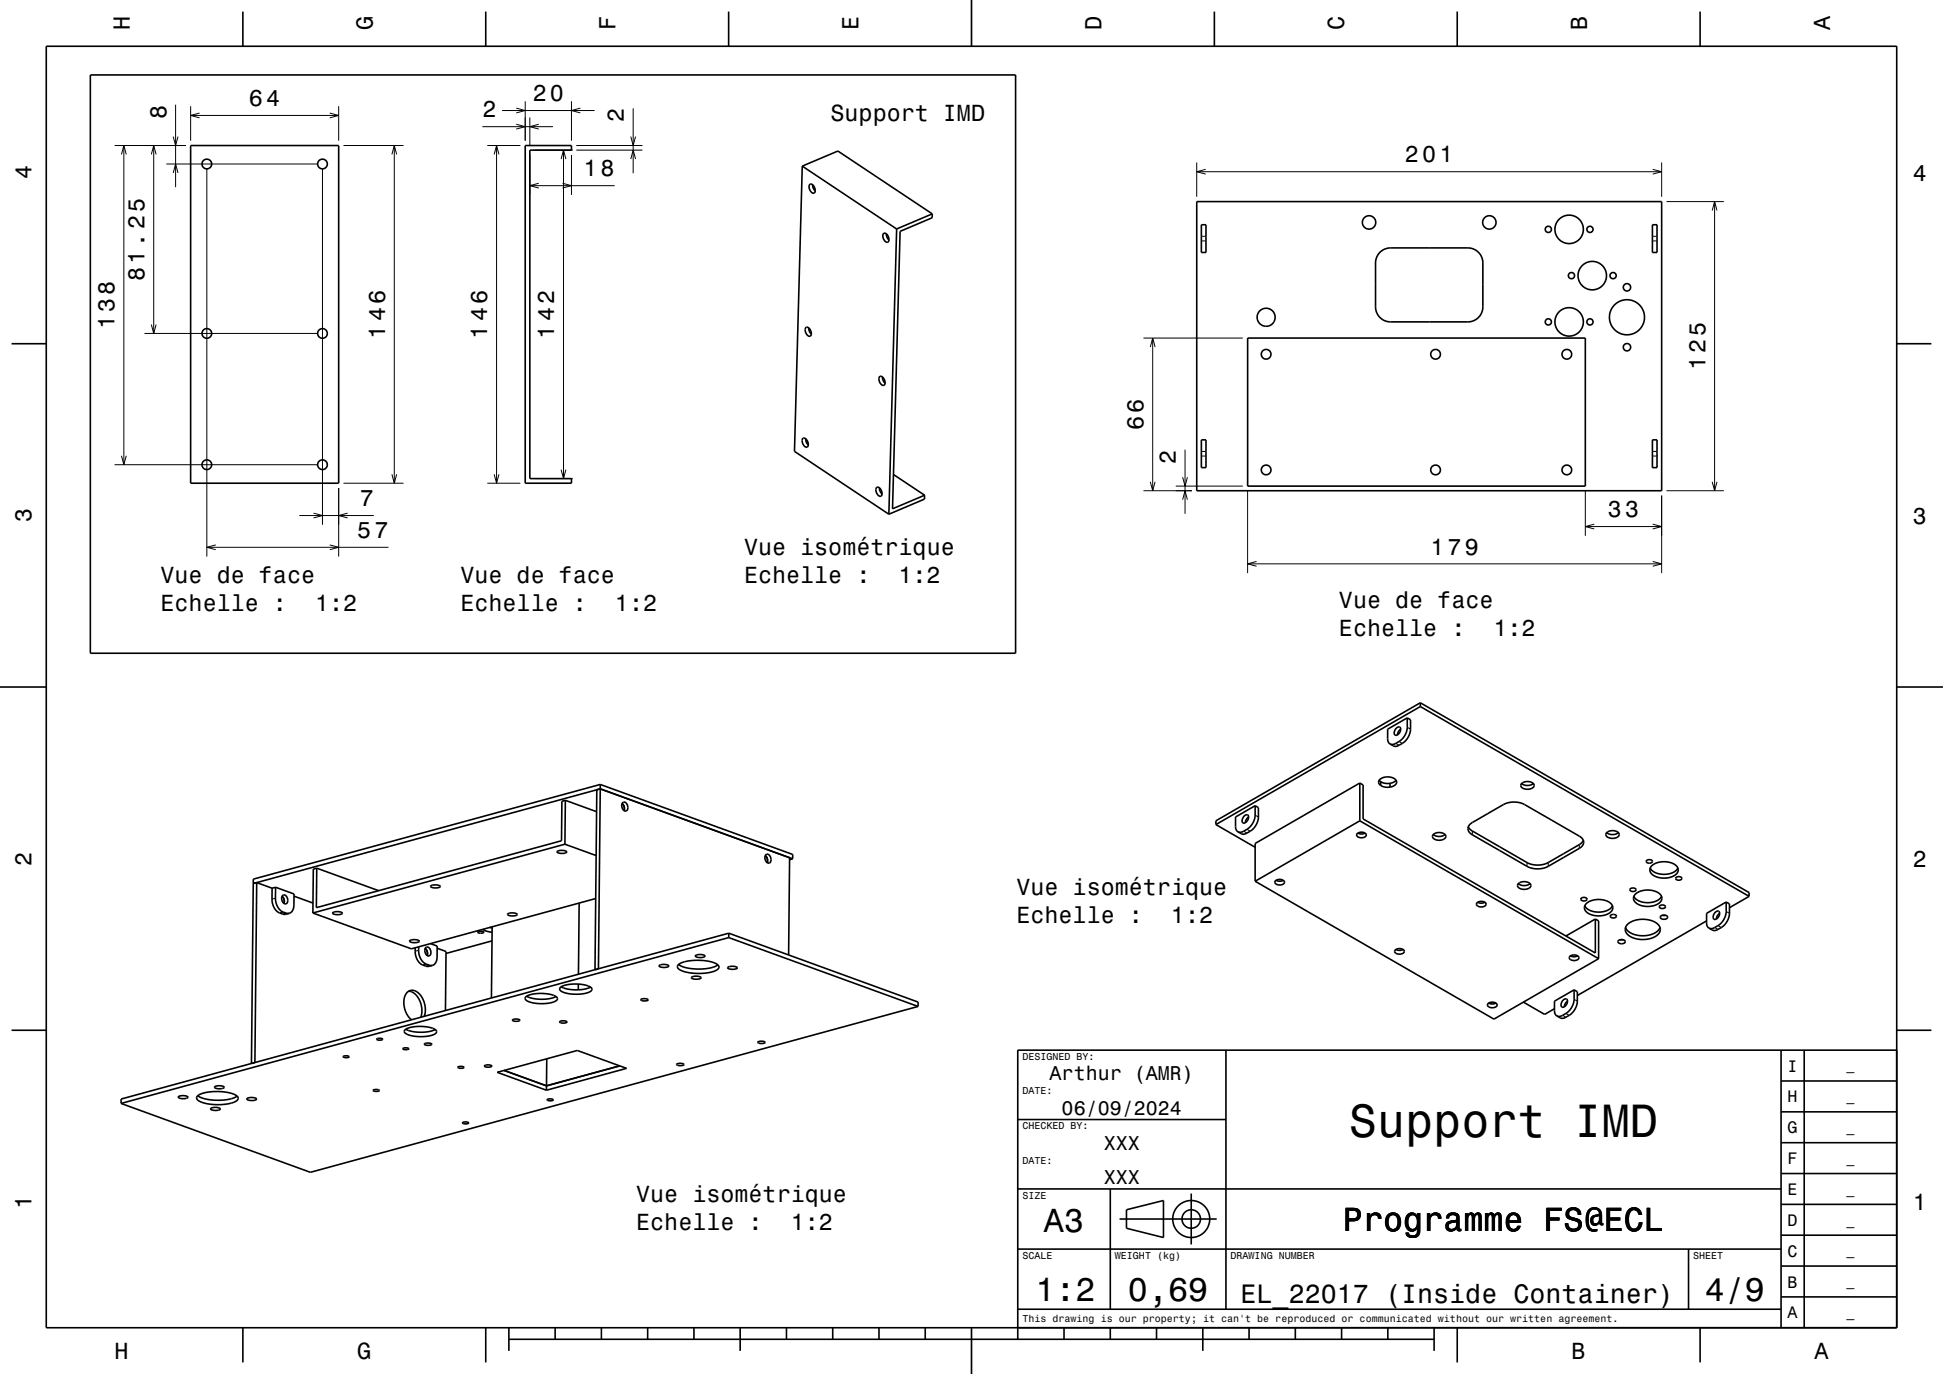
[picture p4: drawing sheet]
<svg xmlns="http://www.w3.org/2000/svg" width="420mm" height="297mm" viewBox="0 0 420 297" stroke-linecap="round" stroke-linejoin="round" font-family="sans-serif">
<g fill="none" stroke="#000" stroke-width=".22">
<path d="M24.8 31.5h15.4M26.3 33.4l.5-1.9 .5 1.9M26.8 31.5v69M32.7 33.4l.5-1.9 .5 1.9M33.2 31.5v40.6M36 35.5h32.7M37.4 29.5l.6 2 .5-2M37.4 37.4l.6-1.9 .5 1.9M38 22.6v17.9M41.2 23v7.4M41.2 25h32M43.1 24.4l-1.9 .6 1.9 .5"/>
<path d="M44.7 36.5v83.8M69.7 36.5v76.9M71.3 24.4l1.9 .6-1.9 .5M73.2 23v7.4M74.2 31.5h13M84.7 33.4l.5-1.9 .5 1.9M85.2 31.5v73M104.3 27.4h15.2M105.3 31.5h7.2M106.8 33.4l.5-1.9 .6 1.9M107.3 31.5v73M108.5 23.9h20"/>
<path d="M111.6 23.4l1.9 .5-1.9 .5M111.6 26.9l1.9 .5-1.9 .5M113.5 21.9v8.5M114.5 25.4v6M114.5 33.5v8.6M115.6 32.5h8.2M116.5 39.6l-2 .5 2 .5M116.5 26.9l-2 .5 2 .5M121.3 34.4l.5-1.9 .5 1.9M121.6 39.6l1.9 .5-1.9 .5M121.8 32.5v71M123.5 21.9v8.5"/>
<path d="M123.5 33.5v8.6M124.6 31.5h14.3M124.6 32.5h14.3M125.5 23.4l-2 .5 2 .5M136.4 34.4l.5-1.9 .5 1.9M136.4 29.5l.5 2 .5-2M136.9 23.4v14.1M258.7 35.1v7.4M258.7 37.1h100.5M260.6 36.6l-1.9 .5 1.9 .5M357.3 36.6l1.9 .5-1.9 .5M359.2 35.1v7.4"/>
<path d="M114.5 40.1h18.4M259.7 52.1h1M259.7 51.1h1M357.2 52.1h1M357.2 51.1h1M360.2 43.6h12.4M370.1 45.5l.5-1.9 .6 1.9M370.6 43.6v62.5M31.2 72.1h37.5M32.7 70.1l.5 2 .5-2M247.2 73.1h21.4M248.7 75l.5-1.9 .5 1.9"/>
<path d="M249.2 73.1v33M26.3 98.5l.5 2 .5-2M256.2 97.2v13.9M259.7 97.6h1M259.7 98.6h1M357.2 97.6h1M357.2 98.6h1M24.8 100.5h43.9M44.7 118.3h39.3M46.6 117.8l-1.9 .5 1.9 .5M64.7 111.4h16.1M67.8 110.9l1.9 .5-1.9 .6"/>
<path d="M71.3 117.8l1.9 .5-1.9 .5M73.2 105.5v14.8M74.2 104.5h13M75.1 110.9l-1.9 .5 1.9 .6M84.7 102.5l.5 2 .5-2M105.3 104.5h7.2M106.8 102.5l.5 2 .6-2M115.6 103.5h8.2M121.3 101.5l.5 2 .5-2M247.2 106.1h10.4M248.7 104.1l.5 2 .5-2M254.2 105.1h14.4"/>
<path d="M255.6 108l.6-1.9 .5 1.9M255.6 103.1l.6 2 .5-2M269.7 106.1v17.8M342.7 106.1v9.7M342.7 113.8h16.5M344.6 113.3l-1.9 .5 1.9 .5M357.3 113.3l1.9 .5-1.9 .5M359.2 107.1v16.8M360.2 106.1h12.4M370.1 104.1l.5 2 .6-2M269.7 121.9h89.5M271.6 121.4l-1.9 .5 1.9 .5"/>
<path d="M357.3 121.4l1.9 .5-1.9 .5M304.2 157.2l.7 .4M268.8 179.7l.7 .4M269.5 179.3l.8 .4M271.3 176.2l.7 .4M301.7 160.7l.7 .4M302.4 160.3l.7 .4M318.3 179.6v.8M59.5 194.2l-.7 .2M61.2 197.1l-.8 .2M61.8 197.4l-.7 .2M330.1 186.4v.9"/>
<path d="M334.7 186.4v.9M341.4 182.6v.8M373.1 197l.7 .4M90.5 205.4l-.8 .2M92.1 208.4l-.7 .2M92.8 208.6l-.8 .2M337.8 219.5l.7 .4M338.5 219.1l.7 .4M340.3 216l.7 .4M370.7 200.5l.7 .4M371.4 200.1l.7 .4"/>
</g>
<g fill="none" stroke="#000" stroke-width=".35">
<path d="M10 10h400v277h-400zM19.5 16.2h200v125h-200zM52.5 2.5v7.5M105 2.5v7.5M157.5 2.5v7.5M210 0v10M262.5 2.5v7.5M315 2.5v7.5M367.5 2.5v7.5M41.2 31.5h32v73h-32zM113.5 31.5h10v1h-9v71h9v1h-10zM173.4 35.9l20.4 13.6"/>
<path d="M173.4 35.9l-1.7 61.7 20.4 13.6M173.4 35.9l7.7-3.3 20.4 13.6M175 39.9a.97 .97 0 0 1 1.2 1.1 .54 .54 0 0 1-.3 .8 .54 .54 0 0 1-.7-.5l-.3-.9zM175.7 39.9l.1 .7 .4 .7M191 50.5a.97 .97 0 0 1 1.2 1.1 .54 .54 0 0 1-.4 .8 .54 .54 0 0 1-.7-.5l-.3-.7zM191.6 50.6l.1 .6 .5 .7M193.8 49.5l-1.7 61.7M201.5 46.2v.9l-6.9 2.9-1.7 60 7-3M201.5 46.2l-7.7 3.3M258.7 43.6h100.5v62.5h-100.5zM259.7 48.6h1v6h-1zM298.3 54.5l.8-.6 1.2-.3h17a3.3 3.3 0 0 1 3.2 3.2v9.5a3.2 3.2 0 0 1-3.2 3.3h-16.7a3.3 3.3 0 0 1-3.3-3.3l.1-9.8 .3-1.2z"/>
<path d="M357.2 48.6h1v6h-1zM2.5 74.3h7.5M174.2 70.8a1.11 1.11 0 0 1 1.2 1.5 .47 .47 0 0 1-.5 .4 .47 .47 0 0 1-.5-.3 1.36 1.36 0 0 1-.2-1.6zM174.8 70.9l.2 .7 .4 .6M269.7 73.1h73v32h-73zM410 74.3h7.5M173.5 94.8a1.13 1.13 0 0 1 1.2 1.6 .57 .57 0 0 1-.6 .2 .57 .57 0 0 1-.4-.5l-.3-.6zM174.2 94.8l.1 .8 .4 .6M174.6 95.5l-.3 .1M190.1 81.4a1.13 1.13 0 0 1 1.2 1.7 .56 .56 0 0 1-.7 .2 .56 .56 0 0 1-.4-.5l-.2-.7zM190.8 81.5l.1 .7 .4 .6M259.7 95.1h1v6h-1z"/>
<path d="M357.2 95.1h1v6h-1zM189.5 105.4a1.13 1.13 0 0 1 1.1 1.6 .56 .56 0 0 1-.6 .3 .56 .56 0 0 1-.4-.6l-.3-.6zM190.1 105.5l.1 .7 .5 .6M193.1 102.6l6.8 4.4M199.9 107l-.1 .9-7.7 3.3M0 148.5h10M301.8 157.5a.55 .55 0 0 1 .7-.4 .55 .55 0 0 1 .2 .8 1 1 0 0 1-1.2 .9l-.1-.7zM302.8 157.6l-.5 .5-.2 .7M304.2 155.2l.7 .4v2a3.9 3.9 0 0 1-1.8 3.1l-.7 .4a1.26 1.26 0 0 1-1.2 .1l-.7-.4M304.2 155.2v2a3.9 3.9 0 0 1-1.8 3.1l-.7 .4a1.26 1.26 0 0 1-1.2 .1M304.2 155.2l-4.2 2.4v2.1a1.23 1.23 0 0 0 .5 1.1M307 151.9l-44.2 25.5v.8"/>
<path d="M307 151.9l71.1 41v.9M307 151.9v.8M307 152.7l71.1 41.1M307 152.7l-44.2 25.5M410 148.5h10M122.2 173l-.7 .2-.1 8.5-53 14.5 .1-8.5M122.2 173l6.8 2.5M122.2 173l-.1 9.5M129.8 169.6l-75 20.4-.1 1M129.8 169.6l41.6 15.1-.1 .9M129.8 169.6l-.4 39.8-.8 .2 .4-38.9M134.5 173.7a1.38 1.38 0 0 1 .4 1.5 1.39 1.39 0 0 0-.4-1.5z"/>
<path d="M134.7 173.5a1.03 1.03 0 0 1 1 .6 1.03 1.03 0 0 1-.4 1.2 1.15 1.15 0 0 1-.6-1.8zM262.8 178.2l8.5 4.9M268.9 176.5a.55 .55 0 0 1 .7-.4 .55 .55 0 0 1 .3 .8 1 1 0 0 1-1.3 .9l-.1-.5zM269.9 176.6l-.5 .5-.2 .7M271.3 174.2v2a3.9 3.9 0 0 1-1.8 3.1l-.7 .4a1.24 1.24 0 0 1-1.2 .1M271.3 174.2l.7 .4v2a3.9 3.9 0 0 1-1.7 3.1l-.8 .4a1.26 1.26 0 0 1-1.2 .1l-.7-.4M271.3 174.2l-4.2 2.4v2.1a1.25 1.25 0 0 0 .5 1.1M293.9 177.4l-22.6 13.1M293.9 177.4l51.7 29.8M293.9 169.3l.8 .4v7.3l50.2 29v-7.3M293.9 169.3l-22.6 13v8.2M293.9 169.3v8.1"/>
<path d="M298.1 168.6l.4 .4M298.5 169.8a.9 .9 0 0 1-.5-1 .9 .9 0 0 1 .9-.7 2.39 2.39 0 0 1 3 .8 1.29 1.29 0 0 1-1.4 1.2M298.5 169.8l1 .4 1-.1M298.5 169l1 .3h1M298.5 169v.8M300.5 169.3v.8M301.8 168.6l-.5 .4-.8 .3M317.4 178.7l.9 .9 11.8 6.8a5.1 5.1 0 0 0 4.6 0l6.9-3.9 .7-.8M317.8 178.1l7.2-4.2a5.1 5.1 0 0 1 4.6 0l11.8 6.8a1.4 1.4 0 0 1 .9 1.4 1.4 1.4 0 0 1-.9 1.3l-6.7 3.9a5.1 5.1 0 0 1-4.6 0l-11.8-6.9a1.35 1.35 0 0 1-.5-2.3zM328.9 169.4a1.79 1.79 0 0 1 2.7 .4 1.67 1.67 0 0 1-2.9 0zM328.9 169.4a2.08 2.08 0 0 0 2.5 0M347.3 180a2.09 2.09 0 0 0 2.5 0"/>
<path d="M55.5 190.8l3.3 1.2M55.5 190.8l-.4 38.9-.7 .2 .3-38.9M55.5 190.8l-.8 .2M58.8 192v2.4a3.2 3.2 0 0 0 1.6 2.9l1 .4 1.1-.3M59.6 191.8l4 1.4-.1 2.8a1.58 1.58 0 0 1-1 1.4M59.6 191.8l-.1 2.4a3.2 3.2 0 0 0 1.7 2.9l.8 .3h.5M59.6 191.8l-.8 .2M61 193.7a1.39 1.39 0 0 1 .4 1.6M61.1 193.5a1.06 1.06 0 0 1 1.1 .6 1.06 1.06 0 0 1-.3 1.2 1.05 1.05 0 0 1-1-.6 1.05 1.05 0 0 1 .2-1.2zM63.6 193.7l4.1 1.5M68.5 187.7l-.8 .2-.1 9.5M68.5 187.7l13.3 4.8"/>
<path d="M72 197.3l.6-.2a1.39 1.39 0 0 1 1.4 .3 1.73 1.73 0 0 1-2.1-.1zM93.1 191.5l.7-.2a1.37 1.37 0 0 1 1.4 .3 1.73 1.73 0 0 1-2.1 0zM109.8 197.5l.6-.2a1.38 1.38 0 0 1 1.4 .4 1.74 1.74 0 0 1-2.1-.1zM120.5 184l.6-.2a1.3 1.3 0 0 1 1.4 .4l-.7 .3a1.39 1.39 0 0 1-1.4-.4zM122.1 182.5l6.8 2.4M122.1 182.5l-54.5 14.9M125.2 195.2l-.2 15.4M128.8 194.2l-39.9 10.9-21.3-7.7M165.4 184.9a1.39 1.39 0 0 1 .4 1.6 1.39 1.39 0 0 0-.4-1.6zM165.6 184.7a1.03 1.03 0 0 1 1 .7 1.03 1.03 0 0 1-.3 1.2 1.15 1.15 0 0 1-.7-1.9zM170.7 185.4l-.2 21M171.3 185.6l-.6 .2"/>
<path d="M171.3 185.6l-41.5-15.1-75.1 20.5M271.3 190.5l51.6 29.8 22.7-13.1M275.7 190.4a1.24 1.24 0 0 1 2 .3 1.23 1.23 0 0 1-2.1 0zM275.8 190.3a1.61 1.61 0 0 0 1.6 0M293.4 180.2a1.24 1.24 0 0 1 1.9 .3 1.23 1.23 0 0 1-2.1 0zM293.5 180.1a1.61 1.61 0 0 0 1.6 0M309.8 180.4a2.09 2.09 0 0 0 2.6 0M309.9 180.3a1.91 1.91 0 0 1 2.6 .4 1.26 1.26 0 0 1-1.7 .9 .89 .89 0 0 1-1.1-1.1zM319.3 195.1a1.31 1.31 0 0 1 1.9 .3 1.19 1.19 0 0 1-2.1 0zM319.4 195l.1 .1M321 195l-.9 .2-.6-.1M328.2 191.1a1.9 1.9 0 0 1 2.7 .2 1.24 1.24 0 0 1-1.7 .9 .87 .87 0 0 1-.9-.2 .87 .87 0 0 1-.1-.9z"/>
<path d="M328.2 191a2.09 2.09 0 0 0 2.5 0M341.8 194.2a.73 .73 0 0 1 1.2 .2 .76 .76 0 0 1-1.3-.1zM342.6 195.8a4 4 0 0 0 4.9 1l.7-.5 .4-.5M342.9 195.3a4.3 4.3 0 0 1 5.6 .3 1.51 1.51 0 0 1-1.4 2.1 4 4 0 0 1-4.5-1.1l-.1-.6zM344.9 198.7l.7 .4v8.1M344.9 198.7l-6.4 3.6M347.3 180a1.91 1.91 0 0 1 2.7 .2 1.24 1.24 0 0 1-1.7 1 .88 .88 0 0 1-.9-.3 .88 .88 0 0 1-.1-.9zM348.1 197.9a.77 .77 0 0 1 1.3 .2 .66 .66 0 0 1-.7 .4 .66 .66 0 0 1-.6-.6zM351.8 199.8a5.3 5.3 0 0 1 6.8 .3 1.69 1.69 0 0 1-1.1 2.5 5.2 5.2 0 0 1-6-1l-.2-.9zM352.4 192.1a.78 .78 0 0 1 1.2 .3 .79 .79 0 0 1-1.3-.1zM353.2 193.8a4 4 0 0 0 4.9 .9l.7-.4 .4-.5M353.5 193.2a4.2 4.2 0 0 1 5.6 .4 1.51 1.51 0 0 1-1.3 2.1 4 4 0 0 1-4.6-1.1l-.1-.7z"/>
<path d="M356 186a.76 .76 0 0 1 1.2 .2 .74 .74 0 0 1-.7 .4 .74 .74 0 0 1-.6-.5zM356.7 187.6a4 4 0 0 0 5 1l.6-.4 .4-.6M357.1 187.1a4.2 4.2 0 0 1 5.5 .4 1.51 1.51 0 0 1-1.3 2.1 4 4 0 0 1-4.6-1.1v-.7zM358.8 195.8a.73 .73 0 0 1 1.2 .3 .76 .76 0 0 1-1.3-.2zM359 198a.96 .96 0 0 1 1.5 .3 .93 .93 0 0 1-1.6-.1zM359.3 197.8h.8M362.3 189.7a.73 .73 0 0 1 1.2 .3 .76 .76 0 0 1-1.3-.2zM368.9 199.1l-27.9 16.1M370.7 197.3a.55 .55 0 0 1 .8-.4 .55 .55 0 0 1 .2 .8 .87 .87 0 0 1-1.3 .9v-.7zM371.7 197.4l-.5 .5-.2 .8M373.1 195l.7 .4v2a3.9 3.9 0 0 1-1.7 3.1l-.7 .4a1.26 1.26 0 0 1-1.3 .1l-.7-.4M373.1 195v2a3.9 3.9 0 0 1-1.7 3.1l-.7 .4a1.26 1.26 0 0 1-1.3 .1"/>
<path d="M373.1 195l-4.2 2.4v2.1a1.23 1.23 0 0 0 .5 1.1M378.1 193.8l-4.3 2.4M88.3 214.3a4 4 0 0 1 2.9 4.3l-.2 1.3M88.6 203.3l.6-.2a1.37 1.37 0 0 1 1.4 .4 1.73 1.73 0 0 1-2.1-.1zM89.7 204.9a4.4 4.4 0 0 0 .5 2.6l.6 .7 .6 .4 1 .3 1.1-.2M90.5 204.7a4.4 4.4 0 0 0 .5 2.6l.8 1 1.2 .4h.5M91.7 219.7a4.6 4.6 0 0 0-2.2-5.6 1.87 1.87 0 0 0-2.2 2 5 5 0 0 0 1.6 4.3M91.9 205a1.39 1.39 0 0 1 .4 1.5M92.1 204.8a1.05 1.05 0 0 1 1 .6 1.05 1.05 0 0 1-.2 1.2 1.06 1.06 0 0 1-1-.7 1.06 1.06 0 0 1 .2-1.1zM93.1 204l1.4 .5-.1 2.9a1.51 1.51 0 0 1-.9 1.3M94.5 205l1.9 .7-.1 12.7M103.3 201.5a1.16 1.16 0 0 1 1.3 0l-.3 .2a.94 .94 0 0 1-1-.2z"/>
<path d="M104.4 200.9l.8 .4 1.2 .2M105.8 200.5l.6 .1M106.4 203.4l-10 2.7M106.4 200.3l-.2 15.4M113.6 215.5a7.5 7.5 0 0 1 6.8 .1l.1 .2a1.71 1.71 0 0 1-1.8 1 6.9 6.9 0 0 1-5.1-.8zM113.8 215.3a8.2 8.2 0 0 0 6.4 .1M121.1 213.5a7.5 7.5 0 0 1 6.7 0l.2 .3a1.7 1.7 0 0 1-1.9 1 6.9 6.9 0 0 1-5.1-.8zM121.3 213.3a8.2 8.2 0 0 0 6.3 .1M125 212.7v1.3M138.6 216a1.23 1.23 0 0 1 1.5 .2l-.3 .1a1.27 1.27 0 0 1-1.3-.2zM142.5 208.7l.7-.2a1.38 1.38 0 0 1 1.4 .3 1.74 1.74 0 0 1-2.1-.1zM146.6 208.6a9.5 9.5 0 0 1 6.8-.8 2.15 2.15 0 0 1 2 1.3 2.95 2.95 0 0 1-2.6 1.2l-2.7 .1a4.7 4.7 0 0 1-3.7-1.3z"/>
<path d="M146.7 208.5a10 10 0 0 0 8.5 .1M149.5 211.2l.7-.2a1.4 1.4 0 0 1 1.3 .4 1.73 1.73 0 0 1-2-.1zM150.4 206.5l.6-.2a1.39 1.39 0 0 1 1.4 .4 1.74 1.74 0 0 1-2.1-.1zM157.4 209.1l.6-.2a1.38 1.38 0 0 1 1.4 .3 1.73 1.73 0 0 1-2.1-.1zM157.5 202.7l41 14.9M157.5 202.7l-131.3 35.8M157.5 201.7l41 14.9v1M157.5 201.7l-131.3 35.9v.9M157.5 201.7v1M198.5 217.6l-131.4 35.8-40.9-14.9M301.6 205.3a1.3 1.3 0 0 1 2 .3 1.19 1.19 0 0 1-2.1 0zM301.7 205.2l.1 .1"/>
<path d="M303.3 205.2l-.9 .2-.6-.1M321.7 216.9a1.31 1.31 0 0 1 1.9 .3 1.19 1.19 0 0 1-2.1 0zM321.8 216.8a1.61 1.61 0 0 0 1.6 0M322.2 216.7v.3M329.3 216.6l4.6 2.7 2.1-1.3M337.8 216.3a.55 .55 0 0 1 .8-.4 .55 .55 0 0 1 .2 .8 1.01 1.01 0 0 1-1.2 .9l-.1-.7zM338.8 216.4l-.4 .5-.3 .7M339.4 206.7a1.31 1.31 0 0 1 1.9 .3 1.19 1.19 0 0 1-2.1 0zM339.5 206.6a1.61 1.61 0 0 0 1.5 0M340.3 214v2a3.9 3.9 0 0 1-1.8 3.1l-.7 .4a1.24 1.24 0 0 1-1.3 .1M340.3 214l.7 .4v2a3.9 3.9 0 0 1-1.8 3.1l-.7 .4a1.26 1.26 0 0 1-1.3 .1l-.7-.4M340.3 214l-4.3 2.4v2.1a1.25 1.25 0 0 0 .5 1.1"/>
<path d="M349.9 203.3a.79 .79 0 0 1 .8-.3 .79 .79 0 0 1 .6 .7 .97 .97 0 0 1-1.6-.2zM350.2 203.1h.7M351.4 200.5a4.3 4.3 0 0 0 4.7 1.7 3.3 3.3 0 0 0 2.7-1.7M2.5 222.7h7.5M38.6 237.1l.7-.3a1.29 1.29 0 0 1 1.3 .4l-.7 .3a1.37 1.37 0 0 1-1.4-.4zM42.7 236.9a10 10 0 0 1 7.1-.6 1.61 1.61 0 0 1 1.7 1.2 4.2 4.2 0 0 1-3.6 1.3h-1.5a4.9 4.9 0 0 1-3.9-1.3zM42.8 236.8a10 10 0 0 0 8.4 .1M45.6 239.6l.6-.2a1.3 1.3 0 0 1 1.4 .4l-.7 .2a1.4 1.4 0 0 1-1.4-.3zM46.4 234.9l.7-.2a1.28 1.28 0 0 1 1.4 .4l-.8 .2a1.4 1.4 0 0 1-1.3-.3zM53.4 237.5l.7-.3a1.31 1.31 0 0 1 1.3 .4 1.83 1.83 0 0 1-2-.1zM74.2 228.3l.7-.1 .6 .2a1.09 1.09 0 0 1-1.3 0zM80.7 235.7a1.11 1.11 0 0 1 1.3 .1 1.11 1.11 0 0 1-1.3-.1z"/>
<path d="M81.5 224.5l.6-.1 .6 .2a1.09 1.09 0 0 1-1.3 0zM87.2 226.6a1.08 1.08 0 0 1 1.2 .1 1.11 1.11 0 0 1-1.3 0zM87.5 222.6a7.5 7.5 0 0 1 6.7 .1l.2 .2a1.71 1.71 0 0 1-1.8 1.1 6.9 6.9 0 0 1-5.1-.8zM87.7 222.5a8.2 8.2 0 0 0 6.4 0M91.7 225.6l.3-.1a.89 .89 0 0 1 1.3 .3 1.25 1.25 0 0 1-1.6-.2zM99 230.7a1.1 1.1 0 0 1 1.3 .1 1.11 1.11 0 0 1-1.3-.1zM104.7 230.4l.3-.2a.89 .89 0 0 1 1.3 .3 1.25 1.25 0 0 1-1.6-.1zM107.5 231.8l17.3-4.7 10.6 3.8-17.3 4.8zM110.8 220.5l.2-.2a.88 .88 0 0 1 1.3 .3 1.25 1.25 0 0 1-1.5-.1zM118.2 228.9l-.1 6.8M118.3 237.7a1.12 1.12 0 0 1 1.3 .1 1.12 1.12 0 0 1-1.3-.1zM121 220.8a1.24 1.24 0 0 1 1.5 .2l-.2 .1a1.28 1.28 0 0 1-1.3-.2z"/>
<path d="M133.9 230.4l-15.8 4.3-9.1-3.3M146.3 230a1.22 1.22 0 0 1 1.5 .2l-.2 .1a1.28 1.28 0 0 1-1.3-.2zM163.8 225.2a1.22 1.22 0 0 1 1.6 .2l-.3 .1a1.27 1.27 0 0 1-1.3-.2zM265 227v56M385 233.7h25M385 227v60M390 227v60M410 222.7h7.5M410 227h-190v62.5M100 242.7a1.11 1.11 0 0 1 1.3 .1 1.12 1.12 0 0 1-1.3-.1zM220 257h165M220 242h45"/>
<path d="M240 257v26M257.5 258v11M385 253.7h25M385 247h25M385 240.3h25M220 270h165M242 263.5h21M243.5 261.5l8-2v8l-8-2zM365 270v13M385 273.7h25M385 267h25M385 260.3h25"/>
<path d="M52.5 287v7.5M105 287v7.5M110 289.5h200M110 287v5M120 287v2.5M130 287v2.5M140 287v2.5M150 287v2.5M160 287v5M170 287v2.5M180 287v2.5M190 287v2.5"/>
<path d="M200 287v2.5M210 287v10M220 283h165M230 287v2.5M240 287v2.5M250 287v2.5M260 287v5M270 287v2.5M280 287v2.5M290 287v2.5M300 287v2.5M310 287v5"/>
<path d="M315 287v7.5M367.5 287v7.5M385 280.3h25"/>
<circle cx="44.7" cy="35.5" r="1.05"/>
<circle cx="69.7" cy="35.5" r="1.05"/>
<circle cx="295.9" cy="48.1" r="1.45"/>
<circle cx="321.9" cy="48.1" r="1.45"/>
<circle cx="334.7" cy="49.6" r=".67"/>
<circle cx="339.2" cy="49.6" r="3.1"/>
<circle cx="339.7" cy="59.6" r=".68"/>
<circle cx="343.7" cy="49.6" r=".67"/>
<circle cx="344.2" cy="59.6" r="3.1"/>
<circle cx="348.7" cy="59.6" r=".67"/>
<circle cx="44.7" cy="72.1" r="1.05"/>
<circle cx="69.7" cy="72.1" r="1.05"/>
<circle cx="273.7" cy="68.6" r="1.95"/>
<circle cx="273.7" cy="76.6" r="1.05"/>
<circle cx="310.3" cy="76.6" r="1.05"/>
<circle cx="334.7" cy="69.6" r=".67"/>
<circle cx="338.7" cy="76.6" r="1.05"/>
<circle cx="339.2" cy="69.6" r="3.1"/>
<circle cx="343.7" cy="69.6" r=".67"/>
<circle cx="351.7" cy="68.6" r="3.8"/>
<circle cx="351.7" cy="62.1" r=".8"/>
<circle cx="351.7" cy="75.1" r=".8"/>
<circle cx="44.7" cy="100.5" r="1.05"/>
<circle cx="69.7" cy="100.5" r="1.05"/>
<circle cx="273.7" cy="101.6" r="1.05"/>
<circle cx="310.3" cy="101.6" r="1.05"/>
<circle cx="338.7" cy="101.6" r="1.05"/>
<circle cx="257.5" cy="263.5" r="2"/>
<circle cx="257.5" cy="263.5" r="4"/>
</g>
<text font-size="10.1" x="291.6" y="245.7">Support IMD</text>
<g font-size="7.2">
<text x="225.7" y="266.3">A3</text>
<text x="290.3" y="266.1">Programme FS@ECL</text>
<text x="223.8" y="281.3">1:2</text>
<text x="243.8" y="281.3">0,69</text>
<text x="368.5" y="281.3">4/9</text>
</g>
<text font-size="5.8" x="268.2" y="281.6">EL_22017 (Inside Container)</text>
<g font-size="5">
<text x="28.1" y="6.5" transform="rotate(-90 28.1 6.5)">H</text>
<text x="80.6" y="6.5" transform="rotate(-90 80.6 6.5)">G</text>
<text x="133.1" y="6.5" transform="rotate(-90 133.1 6.5)">F</text>
<text x="185.6" y="6.5" transform="rotate(-90 185.6 6.5)">E</text>
<text x="238.1" y="6.5" transform="rotate(-90 238.1 6.5)">D</text>
<text x="290.6" y="6.5" transform="rotate(-90 290.6 6.5)">C</text>
<text x="343.1" y="6.5" transform="rotate(-90 343.1 6.5)">B</text>
<text x="395.6" y="6.5" transform="rotate(-90 395.6 6.5)">A</text>
<text x="53.8" y="23">64</text>
<text x="115.1" y="21.9">20</text>
<text x="36" y="25.7" transform="rotate(-90 36 25.7)">8</text>
<text x="104.3" y="25.4">2</text>
<text x="134.9" y="26.5" transform="rotate(-90 134.9 26.5)">2</text>
<text x="179.5" y="26.1">Support IMD</text>
<text x="303.7" y="35.1">201</text>
<text x="6.8" y="38.7" transform="rotate(-90 6.8 38.7)">4</text>
<text x="126.1" y="38.1">18</text>
<text x="413.5" y="39">4</text>
<text x="31.2" y="60.8" transform="rotate(-90 31.2 60.8)">81.25</text>
<text x="24.8" y="71.2" transform="rotate(-90 24.8 71.2)">138</text>
<text x="83.2" y="73.2" transform="rotate(-90 83.2 73.2)">146</text>
<text x="105.3" y="73.2" transform="rotate(-90 105.3 73.2)">146</text>
<text x="119.8" y="73.2" transform="rotate(-90 119.8 73.2)">142</text>
<text x="368.6" y="80.1" transform="rotate(-90 368.6 80.1)">125</text>
<text x="247.2" y="93" transform="rotate(-90 247.2 93)">66</text>
<text x="254.2" y="100.2" transform="rotate(-90 254.2 100.2)">2</text>
<text x="6.8" y="112.9" transform="rotate(-90 6.8 112.9)">3</text>
<text x="77.8" y="109.4">7</text>
<text x="347.6" y="111.8">33</text>
<text x="413.5" y="113.2">3</text>
<text x="77.2" y="116.3">57</text>
<text x="160.8" y="119.9">Vue isométrique</text>
<text x="309.2" y="119.9">179</text>
<text x="160.8" y="125.9">Echelle :</text>
<text x="194.2" y="125.9">1:2</text>
<text x="34.7" y="126.1">Vue de face</text>
<text x="99.5" y="126.1">Vue de face</text>
<text x="289.4" y="131.4">Vue de face</text>
<text x="34.7" y="132.1">Echelle :</text>
<text x="68.1" y="132.1">1:2</text>
<text x="99.5" y="132.1">Echelle :</text>
<text x="132.9" y="132.1">1:2</text>
<text x="289.4" y="137.5">Echelle :</text>
<text x="322.8" y="137.5">1:2</text>
<text x="6.8" y="187.1" transform="rotate(-90 6.8 187.1)">2</text>
<text x="413.5" y="187.4">2</text>
<text x="219.7" y="193.5">Vue isométrique</text>
<text x="219.7" y="199.6">Echelle :</text>
<text x="253.1" y="199.6">1:2</text>
<text x="6.8" y="261.3" transform="rotate(-90 6.8 261.3)">1</text>
<text x="137.5" y="259.9">Vue isométrique</text>
<text x="413.5" y="261.6">1</text>
<text x="137.5" y="265.9">Echelle :</text>
<text x="170.9" y="265.9">1:2</text>
<text x="24.7" y="293.8">H</text>
<text x="77.2" y="293.8">G</text>
<text x="339.7" y="293.8">B</text>
<text x="392.2" y="293.8">A</text>
</g>
<g font-size="4.3">
<text x="226.9" y="233.5">Arthur (AMR)</text>
<text x="229.5" y="241">06/09/2024</text>
<text x="238.6" y="248.5">XXX</text>
<text x="238.6" y="256">XXX</text>
</g>
<g font-size="3.6">
<text x="386.4" y="231.6">I</text>
<text x="386.4" y="238.3">H</text>
<text x="386.4" y="245">G</text>
<text x="386.4" y="251.6">F</text>
<text x="386.4" y="258.3">E</text>
<text x="386.4" y="265">D</text>
<text x="386.4" y="271.6">C</text>
<text x="386.4" y="278.3">B</text>
<text x="386.4" y="285">A</text>
</g>
<g font-size="2.9">
<text x="399.1" y="231.4">_</text>
<text x="399.1" y="238">_</text>
<text x="399.1" y="244.7">_</text>
<text x="399.1" y="251.4">_</text>
<text x="399.1" y="258">_</text>
<text x="399.1" y="264.7">_</text>
<text x="399.1" y="271.4">_</text>
<text x="399.1" y="278">_</text>
<text x="399.1" y="284.7">_</text>
</g>
<g font-size="2.2">
<text x="221" y="229.1">DESIGNED BY:</text>
<text x="221" y="236.6">DATE:</text>
<text x="221" y="244.1">CHECKED BY:</text>
<text x="221" y="251.6">DATE:</text>
<text x="221" y="259.1">SIZE</text>
<text x="221" y="272.1">SCALE</text>
<text x="241" y="272.1">WEIGHT (kg)</text>
<text x="266" y="272.1">DRAWING NUMBER</text>
<text x="366" y="272.1">SHEET</text>
<text x="221" y="285.8">This drawing is our property; it can't be reproduced or communicated without our written agreement.</text>
</g>
</svg>
